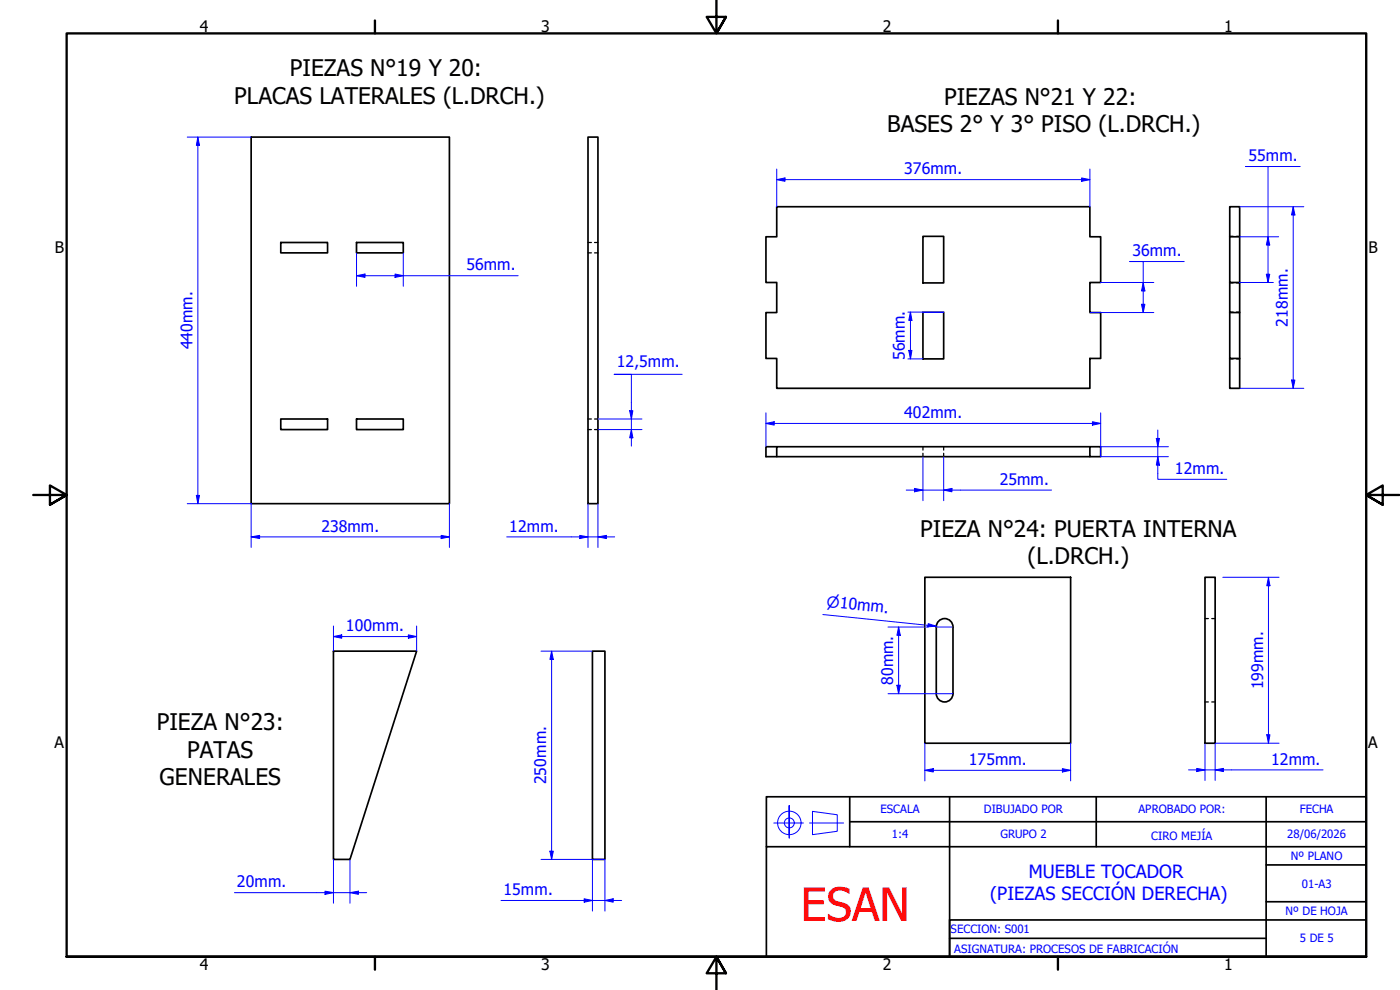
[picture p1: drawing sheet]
<svg xmlns="http://www.w3.org/2000/svg" width="420mm" height="297mm" viewBox="0 0 420 297" stroke-linecap="round" stroke-linejoin="round" font-family="sans-serif">
<!-- layer: Visible (ISO) -->
<g fill="none" stroke="#000" stroke-width=".51">
<path d="M75.4 41.1h59.5v110h-59.5zM176.5 41.1h3v110h-3zM84.3 72.8h14v3.1h-14zM107 72.8h14v3.1h-14zM233.1 62h94v9h3.2v13.8h-3.2v9h3.2v13.8h-3.2v8.9h-94v-8.9h-3.2v-13.8h3.2v-9h-3.2v-13.8h3.2zM277 70.9h6.2v14h-6.2zM369.1 62h2.9v9h-2.9zM369.1 71v13.8h2.9v9M372 71v13.8M277 93.6h6.2v14.1h-6.2zM369.1 84.8v9h2.9v13.8M369.1 93.8v13.8h2.9v8.9h-2.9v-8.9"/>
<path d="M84.3 125.7h14v3.2h-14zM107 125.7h14v3.2h-14zM233.1 134h-3.2v3h3.2v-3h94M233.1 137h94M327.1 134h3.2v3h-3.2zM277.6 173.2h43.7v49.8h-43.7zM361.6 173.2h3.1v49.8h-3.1zM100.1 195.4h24.9l-20 62.5h-4.9zM177.8 195.4h3.7v62.5h-3.7zM281 188.1a2.51 2.51 0 0 1 2.5-2.5 2.51 2.51 0 0 1 2.5 2.5M281 188.1v20a2.51 2.51 0 0 0 2.5 2.5 2.51 2.51 0 0 0 2.5-2.5v-20"/>
</g>
<!-- layer: Hidden (ISO) -->
<g fill="none" stroke="#000" stroke-width=".38">
<path d="M176.5 72.8h1M176.5 75.9h1M178.4 72.8h1.1M178.4 75.9h1.1M369.1 70.9h1M371.1 70.9h.9M369.1 93.6h1M369.1 84.9h1M371.1 93.6h.9M371.1 84.9h.9M369.1 107.7h1M371.1 107.7h.9"/>
<path d="M176.5 128.9h1M176.5 125.7h1M178.4 128.9h1.1M178.4 125.7h1.1M277 134v1.1M277 136v1M283.2 134v1.1M283.2 136v1M361.6 185.6h1M363.7 185.6h1M361.6 210.6h1M363.7 210.6h1"/>
</g>
<!-- layer: CAJETIN -->
<g fill="none" stroke="#00f" stroke-width=".3">
<path d="M232.2 246.9h8.9M236.9 241.7v9.7v-9.7v8.7M243 246.9h10.2M243.8 243.4l7.5 1.1v4.9l-7.5 1v-7v3.5"/>
<circle cx="236.9" cy="246.9" r="3.5"/>
<circle cx="236.9" cy="246.9" r="1.49"/>
</g>
<!-- layer: Title (ISO) -->
<path d="M255 239.1v14.9M285 239.1v48v-11.1h125M329 239.1v14.9M380 239.1v48M230 254v-14.9h180v14.9M230 254h180v33.1h-180zM255 246.6h155M380 259.5h30M380 270.6h30M285 281.5h95" fill="none" stroke="#000" stroke-width=".51"/>
<!-- layer: Border (ISO) -->
<path d="M112.5 6.1v3.9M215 0v10l-2.9-4.9h5.8l-2.9 4.9 2.9-4.9M317.5 6.1v3.9M10 148.5h10l-5-2.8v5.7l5-2.9-5 2.9M420 148.5h-10l5-2.8v5.7l-5-2.9 5 2.9M20 287.1v-277.1h390v277.1h-390h390M112.5 287.1v3.8M217.9 292l-2.9-4.9 2.9 4.9h-5.8l2.9-4.9v9.9M317.5 287.1v3.8" fill="none" stroke="#000" stroke-width=".7"/>
<!-- layer: Dimension (ISO) -->
<path d="M59.4 41.1v2.5" fill="none" stroke="#00f" stroke-width=".3"/>
<path d="M59.4 41.1l.5 2.5h-1z" fill="#00f"/>
<path d="M59.4 41.1l.5 2.5h-1zM59.4 148.6v2.5" fill="none" stroke="#00f" stroke-width=".3"/>
<path d="M58.9 148.6h1l-.5 2.5z" fill="#00f"/>
<path d="M56.2 41.1h19.2M59.4 43.6v105M56.2 151.1h19.2M58.9 148.6h1l-.5 2.5zM75.4 161.1h2.5" fill="none" stroke="#00f" stroke-width=".3"/>
<path d="M75.4 161.1l2.5-.5v1z" fill="#00f"/>
<path d="M75.4 161.1l2.5-.5v1zM132.4 161.1h2.5" fill="none" stroke="#00f" stroke-width=".3"/>
<path d="M132.4 160.6l2.5 .5-2.5 .5z" fill="#00f"/>
<path d="M75.4 151.1v13.2M134.9 151.1v13.2M77.9 161.1h54.5M132.4 160.6l2.5 .5-2.5 .5zM174 161.1h2.5" fill="none" stroke="#00f" stroke-width=".3"/>
<path d="M174 160.6l2.5 .5-2.5 .5z" fill="#00f"/>
<path d="M174 160.6l2.5 .5-2.5 .5zM179.5 161.1h2.5" fill="none" stroke="#00f" stroke-width=".3"/>
<path d="M179.5 161.1l2.5-.5v1z" fill="#00f"/>
<path d="M189.5 123.2v2.5M176.5 151.1v13.2M179.5 151.1v13.2M152.1 161.1h21.9M176.5 161.1h3M179.5 161.1l2.5-.5v1zM182 161.1h2.5" fill="none" stroke="#00f" stroke-width=".3"/>
<path d="M189 123.2h.9l-.4 2.5z" fill="#00f"/>
<path d="M189 123.2h.9l-.4 2.5zM189.5 128.9v2.5" fill="none" stroke="#00f" stroke-width=".3"/>
<path d="M189.5 128.9l.4 2.5h-.9z" fill="#00f"/>
<path d="M107 82.7h2.5M204.7 112.3h-20.4h5.2v10.9M179.5 128.9h13.2M179.5 125.7h13.2M189.5 128.9l.4 2.5h-.9zM189.5 125.7v3.2M189.5 131.4v2.4" fill="none" stroke="#00f" stroke-width=".3"/>
<path d="M107 82.7l2.5-.5v1z" fill="#00f"/>
<path d="M107 82.7l2.5-.5v1zM118.6 82.7h2.4" fill="none" stroke="#00f" stroke-width=".3"/>
<path d="M118.6 82.2l2.4 .5-2.4 .5z" fill="#00f"/>
<path d="M107 75.9v10M121 75.9v10M109.5 82.7h9.1M118.6 82.2l2.4 .5-2.4 .5zM121 82.7h34.5M100.1 191h2.5" fill="none" stroke="#00f" stroke-width=".3"/>
<path d="M100.1 191l2.5-.5v1z" fill="#00f"/>
<path d="M100.1 191l2.5-.5v1zM122.6 191h2.4" fill="none" stroke="#00f" stroke-width=".3"/>
<path d="M122.6 190.5l2.4 .5-2.4 .5z" fill="#00f"/>
<path d="M100.1 187.8v7.6M102.6 191h20M122.6 190.5l2.4 .5-2.4 .5zM125 187.8v7.6M97.5 267.8h2.6" fill="none" stroke="#00f" stroke-width=".3"/>
<path d="M97.5 267.4l2.6 .4-2.6 .5z" fill="#00f"/>
<path d="M97.5 267.4l2.6 .4-2.6 .5zM105 267.8h2.6" fill="none" stroke="#00f" stroke-width=".3"/>
<path d="M105 267.8l2.6-.4v.9z" fill="#00f"/>
<path d="M165.5 195.4v2.5M100.1 257.9v13.1M105 257.9v13.1M70.4 267.8h27.1M100.1 267.8h4.9M105 267.8l2.6-.4v.9zM107.6 267.8h2.4" fill="none" stroke="#00f" stroke-width=".3"/>
<path d="M165.5 195.4l.6 2.5h-1.1z" fill="#00f"/>
<path d="M165.5 195.4l.6 2.5h-1.1zM165.5 255.4v2.5" fill="none" stroke="#00f" stroke-width=".3"/>
<path d="M165 255.4h1.1l-.6 2.5z" fill="#00f"/>
<path d="M162.4 195.4h15.4M165.5 197.9v57.5M162.4 257.9h19.1M165 255.4h1.1l-.6 2.5zM175.3 270.2h2.5" fill="none" stroke="#00f" stroke-width=".3"/>
<path d="M175.3 269.7l2.5 .5-2.5 .5z" fill="#00f"/>
<path d="M175.3 269.7l2.5 .5-2.5 .5zM181.5 270.2h2.5" fill="none" stroke="#00f" stroke-width=".3"/>
<path d="M181.5 270.2l2.5-.5v1z" fill="#00f"/>
<path d="M233.1 53.9h2.5M177.8 257.9v15.5M181.5 257.9v15.5M150.4 270.2h24.9M177.8 270.2h3.7M181.5 270.2l2.5-.5v1zM184 270.2h2.6" fill="none" stroke="#00f" stroke-width=".3"/>
<path d="M233.1 53.9l2.5-.5v1z" fill="#00f"/>
<path d="M233.1 53.9l2.5-.5v1zM324.6 53.9h2.5" fill="none" stroke="#00f" stroke-width=".3"/>
<path d="M324.6 53.4l2.5 .5-2.5 .5z" fill="#00f"/>
<path d="M233.1 50.7v11.3M235.6 53.9h89M324.6 53.4l2.5 .5-2.5 .5zM327.1 50.7v11.3M273.2 93.6v2.5" fill="none" stroke="#00f" stroke-width=".3"/>
<path d="M273.2 93.6l.5 2.5h-1z" fill="#00f"/>
<path d="M273.2 93.6l.5 2.5h-1zM273.2 105.1v2.6" fill="none" stroke="#00f" stroke-width=".3"/>
<path d="M272.7 105.1h1l-.5 2.6z" fill="#00f"/>
<path d="M272.5 93.6h10.7M273.2 96.1v9M272.5 107.7h4.5M272.7 105.1h1l-.5 2.6zM274.4 147.1h2.6" fill="none" stroke="#00f" stroke-width=".3"/>
<path d="M274.4 146.5l2.6 .6-2.6 .5z" fill="#00f"/>
<path d="M274.4 146.5l2.6 .6-2.6 .5zM283.2 147.1h2.5" fill="none" stroke="#00f" stroke-width=".3"/>
<path d="M283.2 147.1l2.5-.6v1.1z" fill="#00f"/>
<path d="M388.1 62v2.5M277 137v13.2M283.2 137v13.2M272 147.1h2.4M277 147.1h6.2M283.2 147.1l2.5-.6v1.1zM285.7 147.1h29.9" fill="none" stroke="#00f" stroke-width=".3"/>
<path d="M388.1 62l.5 2.5h-1z" fill="#00f"/>
<path d="M388.1 62l.5 2.5h-1zM388.1 114v2.5" fill="none" stroke="#00f" stroke-width=".3"/>
<path d="M387.6 114h1l-.5 2.5z" fill="#00f"/>
<path d="M372 62h19.3M380.6 71v2.5M388.1 64.5v49.5M372 116.5h19.3M387.6 114h1l-.5 2.5z" fill="none" stroke="#00f" stroke-width=".3"/>
<path d="M380.6 71l.5 2.5h-1.1z" fill="#00f"/>
<path d="M380.6 71l.5 2.5h-1.1zM380.6 82.3v2.5" fill="none" stroke="#00f" stroke-width=".3"/>
<path d="M380 82.3h1.1l-.5 2.5z" fill="#00f"/>
<path d="M390.2 50h-16.3h6.7v21M372 71h11.7M380.6 73.5v8.8M343.1 84.8v2.5M372 84.8h10.1M380 82.3h1.1l-.5 2.5z" fill="none" stroke="#00f" stroke-width=".3"/>
<path d="M343.1 84.8l.5 2.5h-1z" fill="#00f"/>
<path d="M343.1 84.8l.5 2.5h-1zM343.1 91.3v2.5" fill="none" stroke="#00f" stroke-width=".3"/>
<path d="M342.6 91.3h1l-.5 2.5z" fill="#00f"/>
<path d="M355.4 78.5h-16.3h4v6.3M327.1 93.8h19.2M330.3 84.8h16M342.6 91.3h1l-.5 2.5zM343.1 87.3v4M347.5 131.6v2.4" fill="none" stroke="#00f" stroke-width=".3"/>
<path d="M347 131.6h1l-.5 2.4z" fill="#00f"/>
<path d="M347 131.6h1l-.5 2.4zM347.5 137v2.6" fill="none" stroke="#00f" stroke-width=".3"/>
<path d="M347.5 137l.5 2.6h-1z" fill="#00f"/>
<path d="M229.9 127h2.4M330.3 137h20.3M330.3 134h20.3M347.5 137l.5 2.6h-1zM347.5 139.6v4.2h20.7M347.5 129v2.6M347.5 134v3" fill="none" stroke="#00f" stroke-width=".3"/>
<path d="M229.9 127l2.4-.5v1.1z" fill="#00f"/>
<path d="M229.9 127l2.4-.5v1.1zM327.9 127h2.4" fill="none" stroke="#00f" stroke-width=".3"/>
<path d="M327.9 126.5l2.4 .5-2.4 .6z" fill="#00f"/>
<path d="M229.9 123.9v10.1M232.3 127h95.6M327.9 126.5l2.4 .5-2.4 .6zM330.3 123.9v13.1M277.6 231.1h2.5" fill="none" stroke="#00f" stroke-width=".3"/>
<path d="M277.6 231.1l2.5-.5v1z" fill="#00f"/>
<path d="M277.6 231.1l2.5-.5v1zM318.8 231.1h2.5" fill="none" stroke="#00f" stroke-width=".3"/>
<path d="M318.8 230.6l2.5 .5-2.5 .5z" fill="#00f"/>
<path d="M380.7 173.2v2.6M277.6 223v11.3M280.1 231.1h38.7M318.8 230.6l2.5 .5-2.5 .5zM321.3 223v11.3" fill="none" stroke="#00f" stroke-width=".3"/>
<path d="M380.7 173.2l.4 2.6h-.9z" fill="#00f"/>
<path d="M380.7 173.2l.4 2.6h-.9zM380.7 220.5v2.5" fill="none" stroke="#00f" stroke-width=".3"/>
<path d="M380.2 220.5h.9l-.4 2.5z" fill="#00f"/>
<path d="M367 173.2h16.9M380.7 175.8v44.7M278.5 187.6l2.5 .3M364.7 223h19.2M380.2 220.5h.9l-.4 2.5z" fill="none" stroke="#00f" stroke-width=".3"/>
<path d="M278.6 187.1l2.4 .8-2.6 .2z" fill="#00f"/>
<path d="M247 184.4l31.5 3.2M278.6 187.1l2.4 .8-2.6 .2zM359.2 231h2.4" fill="none" stroke="#00f" stroke-width=".3"/>
<path d="M359.2 230.6l2.4 .4-2.4 .5z" fill="#00f"/>
<path d="M359.2 230.6l2.4 .4-2.4 .5zM364.7 231h2.5" fill="none" stroke="#00f" stroke-width=".3"/>
<path d="M364.7 231l2.5-.4v.9z" fill="#00f"/>
<path d="M269.7 188.1v2.5M356.7 231h2.5M361.6 231h3.1M361.6 223v11.2M364.7 231l2.5-.4v.9zM364.7 223v11.2M367.2 231h29.9" fill="none" stroke="#00f" stroke-width=".3"/>
<path d="M269.7 188.1l.5 2.5h-1z" fill="#00f"/>
<path d="M269.7 188.1l.5 2.5h-1zM269.7 205.6v2.5" fill="none" stroke="#00f" stroke-width=".3"/>
<path d="M269.2 205.6h1l-.5 2.5z" fill="#00f"/>
<path d="M266.5 188.1h12.1M269.7 190.6v15M280.9 188.1h5.1M266.5 208.1h19.5M269.2 205.6h1l-.5 2.5z" fill="none" stroke="#00f" stroke-width=".3"/>
<text font-size="13.7" fill="#f00" x="240.3" y="276.2">ESAN</text>
<g font-size="6.9">
<text x="87" y="22.9">PIEZAS N°19 Y 20:</text>
<text x="70.3" y="31.1">PLACAS LATERALES (L.DRCH.)</text>
<text x="283.3" y="31.4">PIEZAS N°21 Y 22:</text>
<text x="266.3" y="39.7">BASES 2° Y 3° PISO (L.DRCH.)</text>
<text x="276.2" y="161">PIEZA N°24: PUERTA INTERNA</text>
<text x="308.4" y="169.2">(L.DRCH.)</text>
<text x="47.1" y="219.1">PIEZA N°23:</text>
<text x="56.1" y="227.3">PATAS</text>
<text x="47.9" y="235.6">GENERALES</text>
</g>
<g font-size="5.5" fill="#00f">
<text x="308.7" y="263.3">MUEBLE TOCADOR</text>
<text x="297.2" y="269.9">(PIEZAS SECCIÓN DERECHA)</text>
</g>
<g font-size="4.8">
<text x="59.9" y="9.6">4</text>
<text x="162.4" y="9.6">3</text>
<text x="264.9" y="9.6">2</text>
<text x="367.4" y="9.6">1</text>
<text x="16.4" y="76.1">B</text>
<text x="410.7" y="76.1">B</text>
<text x="16.4" y="224.5">A</text>
<text x="410.7" y="224.5">A</text>
<text x="59.9" y="290.9">4</text>
<text x="162.4" y="290.9">3</text>
<text x="264.9" y="290.9">2</text>
<text x="367.4" y="290.9">1</text>
</g>
<g font-size="4.8" fill="#00f">
<text x="271.4" y="52.3">376mm.</text>
<text x="374.6" y="48.3">55mm.</text>
<text x="339.9" y="76.9">36mm.</text>
<text x="140" y="81.1">56mm.</text>
<text x="386.5" y="98" transform="rotate(-90 386.5 98)">218mm.</text>
<text x="57.8" y="104.8" transform="rotate(-90 57.8 104.8)">440mm.</text>
<text x="185.1" y="110">12,5mm.</text>
<text x="271.6" y="108.1" transform="rotate(-90 271.6 108.1)">56mm.</text>
<text x="271.4" y="125.5">402mm.</text>
<text x="352.6" y="142.3">12mm.</text>
<text x="300" y="145.5">25mm.</text>
<text x="96.5" y="159.5">238mm.</text>
<text x="152.8" y="159.6">12mm.</text>
<text x="103.8" y="189.4">100mm.</text>
<text x="268.1" y="205.5" transform="rotate(-90 268.1 205.5)">80mm.</text>
<text x="379.1" y="206.8" transform="rotate(-90 379.1 206.8)">199mm.</text>
<text x="290.8" y="229.5">175mm.</text>
<text x="381.5" y="229.5">12mm.</text>
<text x="164" y="235.3" transform="rotate(-90 164 235.3)">250mm.</text>
<text x="71.1" y="266.2">20mm.</text>
<text x="151.1" y="268.6">15mm.</text>
</g>
<text font-size="4.6" fill="#00f" x="248" y="182" transform="rotate(6 248 182)">⌀10mm.</text>
<g font-size="3.4" fill="#00f">
<text x="264.3" y="244">ESCALA</text>
<text x="295.3" y="244">DIBUJADO POR</text>
<text x="341.7" y="244">APROBADO POR:</text>
<text x="390.1" y="244">FECHA</text>
<text x="267.7" y="251.6">1:4</text>
<text x="300.2" y="251.5">GRUPO 2</text>
<text x="345.5" y="252">CIRO MEJÍA</text>
<text x="386.3" y="251.3">28/06/2026</text>
<text x="387.4" y="258.1">Nº PLANO</text>
<text x="390.7" y="266.3">01-A3</text>
<text x="385.8" y="274.6">Nº DE HOJA</text>
<text x="285.3" y="280.1">SECCION: S001</text>
<text x="286.4" y="285.9">ASIGNATURA: PROCESOS DE FABRICACIÓN</text>
<text x="390.1" y="282.8">5 DE 5</text>
</g>
</svg>
